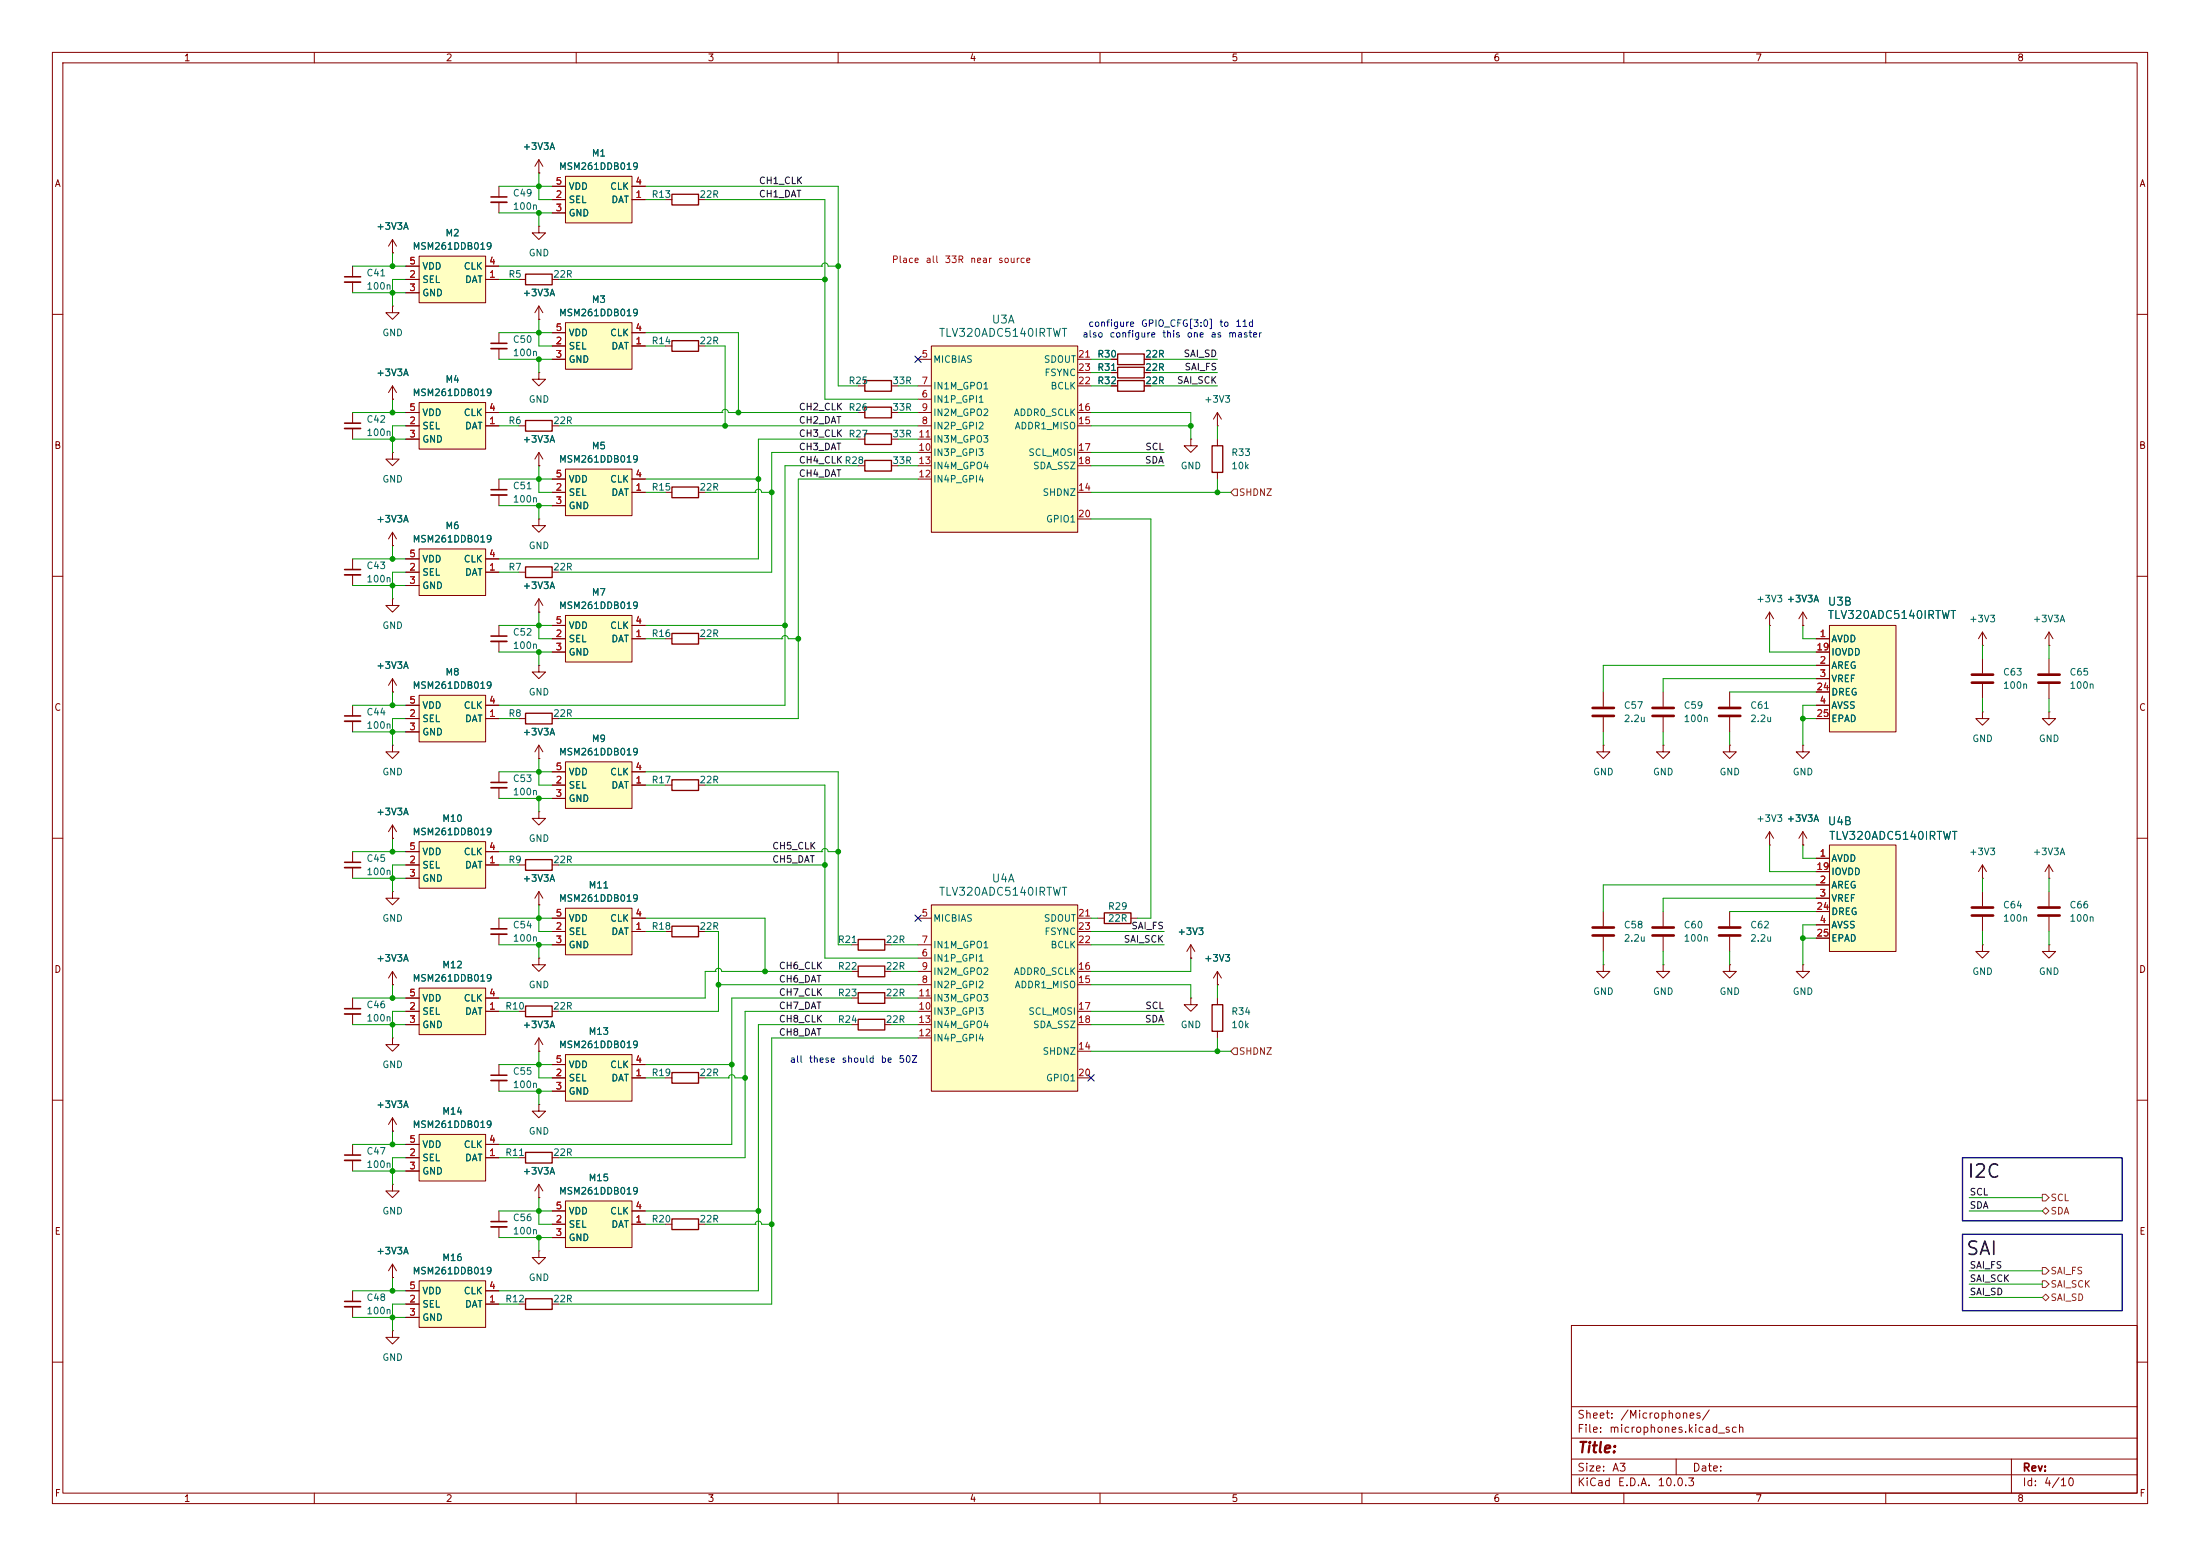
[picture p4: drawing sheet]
<svg xmlns="http://www.w3.org/2000/svg" width="420mm" height="297mm" viewBox="0 0 420 297" stroke-linecap="round" stroke-linejoin="round" font-family="sans-serif">
<g fill="none" stroke="#840000" stroke-width=".19">
<path d="M10 10h400v277h-400zM12 12h396v273h-396zM60 10v2M110 10v2M160 10v2M210 10v2M260 10v2M310 10v2M360 10v2M95.2 35.6v2M95.2 38.6v2M102.9 43.2v1.3h1.2l-1.2 1.2-1.3-1.2h1.3"/>
<path d="M102.9 43.2h.1M10 60h2M212.1 73.7h1.3M218.4 73.7h1.3M408 60h2M10 110h2M408 110h2M10 160h2M408 160h2M10 210h2M408 210h2M300 253h108v32h-108z"/>
<path d="M10 260h2M300 278.5h108M300 274.5h108M300 268.5h108M320 278.5v3M384 278.5v6.5M408 260h2M60 285v2M110 285v2M160 285v2M210 285v2M260 285v2"/>
<path d="M300 281.5h108M310 285v2M360 285v2"/>
</g>
<path d="M213.4 72.6h5v2.1h-5z" fill="none" stroke="#840000" stroke-width=".25"/>
<path d="M93.7 37.6h3.1" fill="none" stroke="#840000" stroke-width=".3"/>
<path d="M93.7 38.6h3.1" fill="none" stroke="#840000" stroke-width=".33"/>
<path d="M80 132.7h12.7v8.9h-12.7z" fill="#ffffc2"/>
<g fill="none" stroke="#840000" stroke-width=".19">
<path d="M74.9 132.1h.1M74.9 129.5l-.7 1.3M74.9 129.5l.8 1.3M74.9 129.5v2.6M77.5 137.2h2.5M77.5 139.7h2.5M77.5 134.6h2.5M80 132.7h12.7v8.9h-12.7zM92.7 137.2h2.5M92.7 134.6h2.5M306.1 132.1v2.8M306.1 136.9v2.8"/>
<path d="M317.5 132.1v2.8M317.5 136.9v2.8"/>
</g>
<path d="M304 135.1h4.1M304 136.7h4.1M315.5 135.1h4M315.5 136.7h4" fill="none" stroke="#840000" stroke-width=".51"/>
<path d="M107.9 33.7h12.7v8.8h-12.7z" fill="#ffffc2"/>
<g fill="none" stroke="#840000" stroke-width=".19">
<path d="M102.9 33h.1M102.9 30.5l-.8 1.3M102.9 30.5l.7 1.3M102.9 30.5v2.5M105.4 38.1h2.5M105.4 35.6h2.5M107.9 33.7h12.7v8.8h-12.7zM120.6 38.1h2.6M120.6 35.6h2.6M127 38.1h1.3M133.3 38.1h1.3M102.9 58.4v2.6"/>
<path d="M102.9 58.4l-.8 1.3M102.9 58.4l.7 1.3M105.4 40.6h2.5M102.9 61h.1M330.2 132.1v2.8M330.2 136.9v2.8M391.2 125.7v2.8M391.2 130.6v2.8M306.1 142.2v1.3h1.2l-1.2 1.3-1.3-1.3h1.3M306.1 142.2h.1M317.5 142.2v1.3h1.3l-1.3 1.3-1.3-1.3h1.3M317.5 142.2h.1"/>
<path d="M330.2 142.2v1.3h1.3l-1.3 1.3-1.3-1.3h1.3M330.2 142.2h.1M344.2 142.2v1.3h1.2l-1.2 1.3-1.3-1.3h1.3M344.2 142.2h.1M330.2 174v2.8M330.2 178.8v2.8M391.2 167.6h.1M391.2 165.1v2.5M391.2 165.1l-.8 1.3M391.2 165.1l.7 1.3M330.2 184.2v1.2h1.3l-1.3 1.3-1.3-1.3h1.3M330.2 184.2h.1"/>
<path d="M344.2 184.2v1.2h1.2l-1.2 1.3-1.3-1.3h1.3M344.2 184.2h.1"/>
</g>
<path d="M328.2 135.1h4M328.2 136.7h4M389.1 128.8h4.1M389.1 130.3h4.1M328.2 177h4M328.2 178.6h4" fill="none" stroke="#840000" stroke-width=".51"/>
<path d="M128.3 37.1h5v2h-5z" fill="none" stroke="#840000" stroke-width=".25"/>
<path d="M107.9 61.6h12.7v8.9h-12.7z" fill="#ffffc2"/>
<path d="M99.1 53.3h1.2M105.4 53.3h1.3M105.4 66h2.5M105.4 68.6h2.5M105.4 63.5h2.5M107.9 61.6h12.7v8.9h-12.7zM120.6 66h2.6M120.6 63.5h2.6M337.8 158.8l-.7 1.2M337.8 158.8l.8 1.2M337.8 158.8v2.5M337.8 161.3h.1" fill="none" stroke="#840000" stroke-width=".19"/>
<path d="M100.3 52.3h5.1v2.1h-5.1z" fill="none" stroke="#840000" stroke-width=".25"/>
<path d="M349.2 161.3h12.7v20.3h-12.7z" fill="#ffffc2"/>
<g fill="none" stroke="#840000" stroke-width=".19">
<path d="M67.3 50.8v2M67.3 53.8v2.1M74.9 58.4v1.3h1.3l-1.3 1.3-1.2-1.3h1.2M74.9 58.4h.1M337.8 119.4h.1M337.8 116.8l-.7 1.3M337.8 116.8l.8 1.3M337.8 116.8v2.6M344.2 119.4h.1M344.2 116.8v2.6M344.2 116.8l-.8 1.3M344.2 116.8l.7 1.3"/>
<path d="M344.2 158.8l-.8 1.2M344.2 158.8l.7 1.2M344.2 158.8v2.5M317.5 174v2.8M317.5 178.8v2.8M344.2 161.3h.1M346.7 163.8h2.5M346.7 168.9h2.5M346.7 171.5h2.5M346.7 176.5h2.5M346.7 166.4h2.5M346.7 174h2.5"/>
<path d="M346.7 179.1h2.5M349.2 161.3h12.7v20.3h-12.7zM378.5 167.6h.1M378.5 165.1l-.8 1.3M378.5 165.1l.7 1.3M378.5 165.1v2.5M306.1 184.2v1.2h1.2l-1.2 1.3-1.3-1.3h1.3M306.1 184.2h.1"/>
</g>
<path d="M65.8 52.8h3" fill="none" stroke="#840000" stroke-width=".3"/>
<path d="M65.8 53.8h3" fill="none" stroke="#840000" stroke-width=".33"/>
<path d="M315.5 177h4M315.5 178.6h4" fill="none" stroke="#840000" stroke-width=".51"/>
<path d="M349.2 119.4h12.7v20.3h-12.7z" fill="#ffffc2"/>
<g fill="none" stroke="#840000" stroke-width=".19">
<path d="M349.2 119.4h12.7v20.3h-12.7zM346.7 121.9h2.5M346.7 127h2.5M346.7 129.5h2.5M346.7 134.6h2.5M346.7 124.5h2.5M346.7 132.1h2.5M346.7 137.2h2.5M378.5 123.2h.1M378.5 135.9v1.3h1.2l-1.2 1.2-1.3-1.2h1.3M378.5 135.9h.1M378.5 120.7l-.8 1.2"/>
<path d="M378.5 120.7l.7 1.2M378.5 120.7v2.5M378.5 125.7v2.8M378.5 130.6v2.8M391.2 135.9v1.3h1.2l-1.2 1.2-1.3-1.2h1.3M391.2 135.9h.1M391.2 123.2h.1M391.2 120.7l-.8 1.2M391.2 120.7l.7 1.2M391.2 120.7v2.5M306.1 174v2.8M306.1 178.8v2.8"/>
<path d="M317.5 184.2v1.2h1.3l-1.3 1.3-1.3-1.3h1.3M317.5 184.2h.1"/>
</g>
<path d="M376.4 128.8h4.1M376.4 130.3h4.1M304 177h4.1M304 178.6h4.1" fill="none" stroke="#840000" stroke-width=".51"/>
<path d="M80 76.8h12.7v8.9h-12.7z" fill="#ffffc2"/>
<g fill="none" stroke="#840000" stroke-width=".19">
<path d="M74.9 76.2h.1M74.9 73.7l-.7 1.2M74.9 73.7l.8 1.2M74.9 73.7v2.5M77.5 78.7h2.5M80 76.8h12.7v8.9h-12.7zM92.7 78.7h2.5M102.9 71.1v1.3h1.2l-1.2 1.3-1.3-1.3h1.3M102.9 71.1h.1M163.8 73.7h1.3M170.2 73.7h1.2M77.5 81.3h2.5"/>
<path d="M77.5 83.8h2.5M92.7 81.3h2.5M102.9 210.8v1.3h1.2l-1.2 1.3-1.3-1.3h1.3M102.9 210.8h.1M95.2 231.1v2.1M95.2 234.2v2M99.1 221h1.2M102.9 238.8v1.2h1.2l-1.2 1.3-1.3-1.3h1.3M102.9 238.8h.1M102.9 228.6h.1M102.9 226.1l-.8 1.2M102.9 226.1l.7 1.2"/>
<path d="M102.9 226.1v2.5M105.4 221h1.3"/>
</g>
<path d="M93.7 233.2h3.1" fill="none" stroke="#840000" stroke-width=".3"/>
<path d="M93.7 234.2h3.1" fill="none" stroke="#840000" stroke-width=".33"/>
<path d="M165.1 72.6h5.1v2.1h-5.1zM100.3 220h5.1v2h-5.1z" fill="none" stroke="#840000" stroke-width=".25"/>
<path d="M80 244.5h12.7v8.9h-12.7z" fill="#ffffc2"/>
<g fill="none" stroke="#840000" stroke-width=".19">
<path d="M67.3 218.4v2.1M74.9 215.9h.1M74.9 213.4v2.5M74.9 213.4l-.7 1.2M74.9 213.4l.8 1.2M67.3 221.5v2M74.9 226.1v1.2h1.3l-1.3 1.3-1.2-1.3h1.2M74.9 226.1h.1M74.9 243.8h.1M74.9 241.3l-.7 1.3M74.9 241.3l.8 1.3M74.9 241.3v2.5"/>
<path d="M77.5 248.9h2.5M77.5 251.5h2.5M77.5 246.4h2.5M80 244.5h12.7v8.9h-12.7zM92.7 248.9h2.5M92.7 246.4h2.5"/>
</g>
<path d="M65.8 220.5h3" fill="none" stroke="#840000" stroke-width=".3"/>
<path d="M65.8 221.5h3" fill="none" stroke="#840000" stroke-width=".33"/>
<path d="M80 216.5h12.7v8.9h-12.7z" fill="#ffffc2"/>
<g fill="none" stroke="#840000" stroke-width=".19">
<path d="M212.1 68.6h1.3M212.1 71.1h1.3M218.4 68.6h1.3M218.4 71.1h1.3M99.1 165.1h1.2M105.4 165.1h1.3M127 177.8h1.3M133.3 177.8h1.3M99.1 193h1.2M105.4 193h1.3M77.5 218.4h2.5M80 216.5h12.7v8.9h-12.7z"/>
<path d="M92.7 218.4h2.5M77.5 221h2.5M77.5 223.5h2.5M92.7 221h2.5M67.3 246.4v2M67.3 249.4v2.1M74.9 254v1.3h1.3l-1.3 1.2-1.2-1.2h1.2M74.9 254h.1M99.1 248.9h1.2M105.4 248.9h1.3"/>
</g>
<path d="M65.8 248.4h3" fill="none" stroke="#840000" stroke-width=".3"/>
<path d="M65.8 249.4h3" fill="none" stroke="#840000" stroke-width=".33"/>
<path d="M213.4 67.6h5v2h-5zM213.4 70.1h5v2h-5zM100.3 164.1h5.1v2h-5.1zM128.3 176.8h5v2h-5zM100.3 192h5.1v2.1h-5.1zM100.3 247.9h5.1v2h-5.1z" fill="none" stroke="#840000" stroke-width=".25"/>
<path d="M107.9 173.4h12.7v8.8h-12.7z" fill="#ffffc2"/>
<path d="M105.4 177.8h2.5M105.4 175.3h2.5M107.9 173.4h12.7v8.8h-12.7zM120.6 177.8h2.6M120.6 175.3h2.6M105.4 180.3h2.5" fill="none" stroke="#840000" stroke-width=".19"/>
<path d="M107.9 201.3h12.7v8.9h-12.7z" fill="#ffffc2"/>
<path d="M105.4 205.7h2.5M105.4 208.3h2.5M105.4 203.2h2.5M107.9 201.3h12.7v8.9h-12.7zM120.6 205.7h2.6M120.6 203.2h2.6" fill="none" stroke="#840000" stroke-width=".19"/>
<path d="M177.8 66h27.9v35.6h-27.9z" fill="#ffffc2"/>
<g fill="none" stroke="#840000" stroke-width=".19">
<path d="M175.3 68.6h2.5M175.3 76.2h2.5M175.3 73.7h2.5M175.3 78.7h2.5M177.8 66h27.9v35.6h-27.9zM205.7 68.6h2.6M205.7 73.7h2.6M205.7 78.7h2.6M205.7 71.1h2.6M175.3 81.3h2.5M175.3 86.4h2.5M175.3 83.8h2.5"/>
<path d="M175.3 91.4h2.5M175.3 88.9h2.5M205.7 81.3h2.6M205.7 86.4h2.6M205.7 88.9h2.6M205.7 94h2.6M205.7 99.1h2.6"/>
</g>
<path d="M107.9 229.2h12.7v8.9h-12.7z" fill="#ffffc2"/>
<g fill="none" stroke="#840000" stroke-width=".19">
<path d="M163.8 78.7h1.3M170.2 78.7h1.2M232.4 78.7l-.8 1.3M232.4 78.7l.8 1.3M232.4 78.7v2.6M163.8 88.9h1.3M163.8 83.8h1.3M170.2 88.9h1.2M170.2 83.8h1.2M227.3 83.8v1.3h1.3l-1.3 1.3-1.2-1.3h1.2M227.3 83.8h.1M232.4 81.3h.1"/>
<path d="M232.4 83.8v1.3M232.4 90.2v1.2M102.9 144.8h.1M102.9 142.2l-.8 1.3M102.9 142.2l.7 1.3M102.9 142.2v2.6M127 149.9h1.3M133.3 149.9h1.3M95.2 203.2v2M95.2 206.2v2.1M105.4 233.7h2.5M105.4 236.2h2.5"/>
<path d="M105.4 231.1h2.5M107.9 229.2h12.7v8.9h-12.7zM120.6 233.7h2.6M120.6 231.1h2.6M127 233.7h1.3M133.3 233.7h1.3"/>
</g>
<path d="M93.7 205.2h3.1" fill="none" stroke="#840000" stroke-width=".3"/>
<path d="M93.7 206.2h3.1" fill="none" stroke="#840000" stroke-width=".33"/>
<path d="M165.1 77.7h5.1v2.1h-5.1zM165.1 87.9h5.1v2h-5.1zM165.1 82.8h5.1v2h-5.1zM231.4 85.1h2v5.1h-2zM128.3 148.8h5v2.1h-5zM128.3 232.7h5v2h-5z" fill="none" stroke="#840000" stroke-width=".25"/>
<path d="M107.9 145.4h12.7v8.9h-12.7z" fill="#ffffc2"/>
<g fill="none" stroke="#840000" stroke-width=".19">
<path d="M105.4 149.9h2.5M105.4 152.4h2.5M105.4 147.3h2.5M107.9 145.4h12.7v8.9h-12.7zM120.6 149.9h2.6M120.6 147.3h2.6M95.2 175.3v2M95.2 178.3v2M162.6 190.5h1.2M162.6 195.6h1.2M162.6 185.4h1.2M162.6 180.3h1.2"/>
<path d="M168.9 190.5h1.3M168.9 195.6h1.3M168.9 185.4h1.3M168.9 180.3h1.3"/>
</g>
<path d="M93.7 177.3h3.1" fill="none" stroke="#840000" stroke-width=".3"/>
<path d="M93.7 178.3h3.1" fill="none" stroke="#840000" stroke-width=".33"/>
<path d="M163.8 179.3h5.1v2.1h-5.1zM163.8 189.5h5.1v2h-5.1zM163.8 194.6h5.1v2h-5.1zM163.8 184.4h5.1v2h-5.1z" fill="none" stroke="#840000" stroke-width=".25"/>
<path d="M177.8 172.7h27.9v35.6h-27.9z" fill="#ffffc2"/>
<g fill="none" stroke="#840000" stroke-width=".19">
<path d="M95.2 147.3v2.1M95.2 150.4v2M102.9 154.9v1.3h1.2l-1.2 1.3-1.3-1.3h1.3M102.9 154.9h.1M102.9 172.7h.1M102.9 170.2l-.8 1.3M102.9 170.2l.7 1.3M102.9 170.2v2.5M175.3 175.3h2.5M177.8 172.7h27.9v35.6h-27.9zM205.7 175.3h2.6M205.7 177.8h2.6"/>
<path d="M102.9 182.9v1.3h1.2l-1.2 1.2-1.3-1.2h1.3M102.9 182.9h.1M175.3 182.9h2.5M175.3 180.3h2.5M175.3 188h2.5M175.3 185.4h2.5M175.3 193h2.5M175.3 190.5h2.5M175.3 198.1h2.5M175.3 195.6h2.5M205.7 180.3h2.6M205.7 188h2.6"/>
<path d="M205.7 185.4h2.6M205.7 193h2.6M205.7 195.6h2.6M205.7 200.7h2.6M205.7 205.7h2.6"/>
</g>
<path d="M93.7 149.4h3.1" fill="none" stroke="#840000" stroke-width=".3"/>
<path d="M93.7 150.4h3.1" fill="none" stroke="#840000" stroke-width=".33"/>
<path d="M80 160.7h12.7v8.8h-12.7z" fill="#ffffc2"/>
<path d="M77.5 165.1h2.5M77.5 167.6h2.5M77.5 162.6h2.5M80 160.7h12.7v8.8h-12.7zM92.7 165.1h2.5M92.7 162.6h2.5M102.9 198.1l-.8 1.3M102.9 198.1l.7 1.3M102.9 198.1v2.6M102.9 200.7h.1" fill="none" stroke="#840000" stroke-width=".19"/>
<path d="M80 188.6h12.7v8.9h-12.7z" fill="#ffffc2"/>
<g fill="none" stroke="#840000" stroke-width=".19">
<path d="M95.2 91.4v2.1M95.2 94.5v2M99.1 81.3h1.2M102.9 88.9h.1M102.9 86.4l-.8 1.2M102.9 86.4l.7 1.2M102.9 86.4v2.5M105.4 81.3h1.3M127 94h1.3M133.3 94h1.3M74.9 142.2v1.3h1.3l-1.3 1.3-1.2-1.3h1.2M74.9 142.2h.1"/>
<path d="M74.9 157.5l-.7 1.3M74.9 157.5l.8 1.3M74.9 157.5v2.5M67.3 162.6v2M67.3 165.6v2M74.9 160h.1M74.9 170.2v1.3h1.3l-1.3 1.2-1.2-1.2h1.2M74.9 170.2h.1M67.3 190.5v2M67.3 193.5v2.1M74.9 198.1v1.3h1.3l-1.3 1.3-1.2-1.3h1.2M74.9 198.1h.1"/>
<path d="M74.9 188h.1M74.9 185.4v2.6M74.9 185.4l-.7 1.3M74.9 185.4l.8 1.3M77.5 193h2.5M77.5 195.6h2.5M77.5 190.5h2.5M80 188.6h12.7v8.9h-12.7zM92.7 193h2.5M92.7 190.5h2.5M127 205.7h1.3M133.3 205.7h1.3"/>
</g>
<path d="M100.3 80.3h5.1v2h-5.1zM128.3 93h5v2h-5zM128.3 204.7h5v2.1h-5z" fill="none" stroke="#840000" stroke-width=".25"/>
<path d="M93.7 93.5h3.1M65.8 164.6h3M65.8 192.5h3" fill="none" stroke="#840000" stroke-width=".3"/>
<path d="M93.7 94.5h3.1M65.8 165.6h3M65.8 193.5h3" fill="none" stroke="#840000" stroke-width=".33"/>
<path d="M107.9 89.5h12.7v8.9h-12.7z" fill="#ffffc2"/>
<g fill="none" stroke="#840000" stroke-width=".19">
<path d="M74.9 48.3h.1M74.9 45.7l-.7 1.3M74.9 45.7l.8 1.3M74.9 45.7v2.6M95.2 63.5v2M95.2 66.5v2.1M105.4 94h2.5M105.4 96.5h2.5M105.4 91.4h2.5M107.9 89.5h12.7v8.9h-12.7zM120.6 94h2.6M120.6 91.4h2.6"/>
<path d="M127 121.9h1.3M133.3 121.9h1.3M391.2 180.3v1.3h1.2l-1.2 1.3-1.3-1.3h1.3M391.2 180.3h.1"/>
</g>
<path d="M93.7 65.5h3.1" fill="none" stroke="#840000" stroke-width=".3"/>
<path d="M93.7 66.5h3.1" fill="none" stroke="#840000" stroke-width=".33"/>
<path d="M128.3 120.9h5v2h-5z" fill="none" stroke="#840000" stroke-width=".25"/>
<path d="M107.9 117.5h12.7v8.9h-12.7z" fill="#ffffc2"/>
<g fill="none" stroke="#840000" stroke-width=".19">
<path d="M127 66h1.3M133.3 66h1.3M102.9 99.1v1.2h1.2l-1.2 1.3-1.3-1.3h1.3M102.9 99.1h.1M105.4 119.4h2.5M107.9 117.5h12.7v8.9h-12.7zM120.6 119.4h2.6M105.4 121.9h2.5M105.4 124.5h2.5M120.6 121.9h2.6M378.5 170.2v2.8M378.5 175v2.8"/>
<path d="M391.2 170.2v2.8M391.2 175v2.8M378.5 180.3v1.3h1.2l-1.2 1.3-1.3-1.3h1.3M378.5 180.3h.1"/>
</g>
<path d="M376.4 173.2h4.1M376.4 174.8h4.1M389.1 173.2h4.1M389.1 174.8h4.1" fill="none" stroke="#840000" stroke-width=".51"/>
<path d="M128.3 65h5v2.1h-5z" fill="none" stroke="#840000" stroke-width=".25"/>
<path d="M80 104.8h12.7v8.9h-12.7z" fill="#ffffc2"/>
<g fill="none" stroke="#840000" stroke-width=".19">
<path d="M77.5 109.2h2.5M77.5 111.8h2.5M77.5 106.7h2.5M80 104.8h12.7v8.9h-12.7zM92.7 109.2h2.5M92.7 106.7h2.5M95.2 119.4v2M99.1 109.2h1.2M102.9 116.8h.1M102.9 114.3l-.8 1.3M102.9 114.3l.7 1.3M102.9 114.3v2.5"/>
<path d="M105.4 109.2h1.3M67.3 134.6v2.1M67.3 137.7v2M95.2 122.4v2.1M99.1 137.2h1.2M102.9 127v1.3h1.2l-1.2 1.2-1.3-1.2h1.3M102.9 127h.1M105.4 137.2h1.3"/>
</g>
<path d="M65.8 136.7h3M93.7 121.4h3.1" fill="none" stroke="#840000" stroke-width=".3"/>
<path d="M65.8 137.7h3M93.7 122.4h3.1" fill="none" stroke="#840000" stroke-width=".33"/>
<path d="M100.3 108.2h5.1v2h-5.1zM100.3 136.1h5.1v2.1h-5.1z" fill="none" stroke="#840000" stroke-width=".25"/>
<path d="M80 48.9h12.7v8.9h-12.7z" fill="#ffffc2"/>
<g fill="none" stroke="#840000" stroke-width=".19">
<path d="M102.9 33h.1M105.4 38.1h2.5M105.4 35.6h2.5M120.6 38.1h2.6M120.6 35.6h2.6M74.9 48.3h.1M77.5 53.3h2.5M77.5 55.9h2.5M77.5 50.8h2.5M80 48.9h12.7v8.9h-12.7zM92.7 53.3h2.5M92.7 50.8h2.5"/>
<path d="M105.4 40.6h2.5M67.3 78.7v2.1M74.9 76.2h.1M77.5 78.7h2.5M92.7 78.7h2.5M102.9 61h.1M105.4 68.6h2.5M105.4 66h2.5M105.4 63.5h2.5M120.6 66h2.6M120.6 63.5h2.6M212.1 68.6h1.3"/>
<path d="M212.1 71.1h1.3M212.1 73.7h1.3M218.4 68.6h1.3M218.4 71.1h1.3M218.4 73.7h1.3M67.3 81.8v2M74.9 86.4v1.2h1.3l-1.3 1.3-1.2-1.3h1.2M74.9 86.4h.1M77.5 81.3h2.5M77.5 83.8h2.5M92.7 81.3h2.5M102.9 88.9h.1"/>
<path d="M105.4 94h2.5M105.4 96.5h2.5M105.4 91.4h2.5M120.6 94h2.6M120.6 91.4h2.6M67.3 106.7v2M67.3 109.7v2.1M74.9 114.3v1.3h1.3l-1.3 1.2-1.2-1.2h1.2M74.9 114.3h.1M74.9 104.1h.1M74.9 101.6l-.7 1.3M74.9 101.6l.8 1.3"/>
<path d="M74.9 101.6v2.5M77.5 109.2h2.5M77.5 111.8h2.5M77.5 106.7h2.5M92.7 109.2h2.5M92.7 106.7h2.5M102.9 116.8h.1M105.4 119.4h2.5M120.6 119.4h2.6M344.2 119.4h.1M74.9 132.1h.1M77.5 134.6h2.5"/>
<path d="M77.5 137.2h2.5M77.5 139.7h2.5M92.7 134.6h2.5M92.7 137.2h2.5M105.4 121.9h2.5M105.4 124.5h2.5M120.6 121.9h2.6M346.7 121.9h2.5M346.7 127h2.5M346.7 129.5h2.5M346.7 134.6h2.5M346.7 124.5h2.5"/>
<path d="M346.7 132.1h2.5M346.7 137.2h2.5M102.9 144.8h.1M105.4 149.9h2.5M105.4 152.4h2.5M105.4 147.3h2.5M120.6 149.9h2.6M120.6 147.3h2.6M74.9 160h.1M77.5 165.1h2.5M77.5 167.6h2.5M77.5 162.6h2.5"/>
<path d="M92.7 165.1h2.5M92.7 162.6h2.5M102.9 172.7h.1M105.4 175.3h2.5M105.4 177.8h2.5M120.6 175.3h2.6M120.6 177.8h2.6M209.5 175.3h1.3M215.9 175.3h1.3M344.2 161.3h.1M346.7 163.8h2.5M346.7 168.9h2.5"/>
<path d="M346.7 171.5h2.5M346.7 176.5h2.5M346.7 166.4h2.5M346.7 174h2.5M346.7 179.1h2.5M74.9 188h.1M77.5 193h2.5M77.5 195.6h2.5M77.5 190.5h2.5M92.7 193h2.5M92.7 190.5h2.5M105.4 180.3h2.5"/>
<path d="M227.3 190.5v1.3h1.3l-1.3 1.2-1.2-1.2h1.2M227.3 190.5h.1M227.3 182.9h.1M227.3 180.3l-.7 1.3M227.3 180.3l.8 1.3M227.3 180.3v2.6M232.4 188h.1M232.4 185.4l-.8 1.3M232.4 185.4l.8 1.3M232.4 185.4v2.6M232.4 190.5v1.3M232.4 196.9v1.2"/>
<path d="M74.9 215.9h.1M77.5 218.4h2.5M92.7 218.4h2.5M102.9 200.7h.1M105.4 205.7h2.5M105.4 208.3h2.5M105.4 203.2h2.5M120.6 205.7h2.6M120.6 203.2h2.6M77.5 221h2.5M77.5 223.5h2.5M92.7 221h2.5"/>
<path d="M102.9 228.6h.1M105.4 233.7h2.5M105.4 236.2h2.5M105.4 231.1h2.5M120.6 233.7h2.6M120.6 231.1h2.6M74.9 243.8h.1M77.5 248.9h2.5M77.5 251.5h2.5M77.5 246.4h2.5M92.7 248.9h2.5M92.7 246.4h2.5"/>
</g>
<path d="M210.8 174.2h5.1v2.1h-5.1zM231.4 191.8h2v5.1h-2z" fill="none" stroke="#840000" stroke-width=".25"/>
<path d="M65.8 80.8h3M65.8 108.7h3" fill="none" stroke="#840000" stroke-width=".3"/>
<path d="M65.8 81.8h3M65.8 109.7h3" fill="none" stroke="#840000" stroke-width=".33"/>
<path d="M235.6 93.3h.6v1.3h-.6l-.7-.6zM235.6 200h.6v1.3h-.6l-.7-.6zM389.9 228h.6l.7 .6-.7 .6h-.6zM389.9 231.1l.6-.6 .7 .6-.7 .7zM389.9 247.6l.6-.6 .7 .6-.7 .7zM389.9 244.5h.6l.7 .6-.7 .6h-.6zM389.9 241.9h.6l.7 .7-.7 .6h-.6z" fill="none" stroke="#725600" stroke-width=".19"/>
<g fill="none" stroke="#009600" stroke-width=".19">
<path d="M95.2 35.6h10.2M102.9 33v5.1h2.5M123.2 35.6h36.8v38.1h3.8M123.2 38.1h3.8M134.6 38.1h22.9v38.1h17.8M67.3 55.9h10.2M67.3 50.8h10.2M74.9 48.3v2.5M77.5 53.3h-2.6v5.1M95.2 53.3h3.9M95.2 40.6h10.2M95.2 50.8h61.7"/>
<path d="M102.9 40.6v2.6M106.7 53.3h50.8M156.9 50.8h.1M156.9 50.8l.1-.4 .5-.2 .4 .2 .2 .4h1.9M67.3 78.7h10.2M74.9 76.2v2.5M95.2 68.6h10.2M95.2 78.7h42.6M95.2 63.5h10.2M102.9 61v5h2.5M102.9 68.6v2.5M123.2 66h3.8"/>
<path d="M123.2 63.5h17.8v15.2M134.6 66h3.8v15.3M137.8 78.7h.1M137.8 78.7l.2-.4 .4-.2 .5 .2 .1 .4h24.8M171.4 73.7h3.9M171.4 78.7h3.9M208.3 71.1h3.8M208.3 68.6h3.8M208.3 73.7h3.8M208.3 78.7h19v5.1M219.7 71.1h12.7M219.7 68.6h12.7"/>
<path d="M219.7 73.7h12.7M67.3 83.8h10.2M77.5 81.3h-2.6v5.1M95.2 81.3h3.9M95.2 91.4h10.2M95.2 96.5h10.2M102.9 88.9v5.1h2.5M102.9 96.5v2.6M106.7 81.3h68.6M123.2 91.4h21.6M123.2 94h3.8M134.6 94h9.6"/>
<path d="M144.2 94h.1M144.2 94l.1-.5 .5-.1 .4 .1 .2 .5h1.9M163.8 88.9h-13.9v45.7h-54.7M163.8 83.8h-19v22.9h-49.6M171.4 88.9h3.9M171.4 83.8h3.9M175.3 91.4h-22.9v45.8h-45.7M175.3 86.4h-28v22.8h-40.6M208.3 88.9h13.9M208.3 81.3h19M208.3 86.4h13.9M208.3 94h26.6"/>
<path d="M208.3 99.1h11.4v76.2h-2.5M232.4 81.3v2.5M232.4 91.4v2.6M67.3 111.8h10.2M67.3 106.7h10.2M74.9 104.1v2.6M77.5 109.2h-2.6v5.1M95.2 109.2h3.9M95.2 119.4h10.2M102.9 116.8v5.1h2.5M123.2 119.4h26.7M337.8 119.4v5.1h8.9"/>
<path d="M344.2 119.4v2.5h2.5M67.3 139.7h10.2M67.3 134.6h10.2M74.9 132.1v2.5M77.5 137.2h-2.6v5M95.2 124.5h10.2M95.2 137.2h3.9M102.9 124.5v2.5M123.2 121.9h3.8M134.6 121.9h14.7M149.3 121.9h.1M149.3 121.9l.1-.4 .5-.2 .4 .2 .2 .4h1.9"/>
<path d="M306.1 139.7v2.5M317.5 139.7v2.5M330.2 139.7v2.5M330.2 132.1h16.5M344.2 137.2h2.5M346.7 134.6h-2.5v7.6M346.7 129.5h-29.2v2.6M346.7 127h-40.6v5.1M378.5 123.2v2.5M378.5 133.4v2.5M391.2 123.2v2.5M391.2 133.4v2.5"/>
<path d="M95.2 152.4h10.2M95.2 147.3h10.2M102.9 144.8v5.1h2.5M102.9 152.4v2.5M123.2 147.3h36.8v33h2.6M123.2 149.9h3.8M134.6 149.9h22.9v33h17.8M67.3 167.6h10.2M67.3 162.6h10.2M74.9 160v2.6M77.5 165.1h-2.6v5.1M95.2 175.3h10.2"/>
<path d="M95.2 162.6h61.7M95.2 165.1h3.9M102.9 172.7v5.1h2.5M106.7 165.1h50.8M123.2 177.8h3.8M123.2 175.3h22.8v10.1M134.6 177.8h2.6v15.2h-30.5M156.9 162.6h.1M156.9 162.6l.1-.5 .5-.1 .4 .1 .2 .5h1.9M208.3 177.8h13.9M208.3 175.3h1.2M330.2 174h16.5"/>
<path d="M337.8 161.3v5.1h8.9M344.2 161.3v2.5h2.5M344.2 179.1h2.5M346.7 176.5h-2.5v7.7M346.7 171.5h-29.2v2.5M346.7 168.9h-40.6v5.1M378.5 167.6v2.6M378.5 177.8v2.5M391.2 167.6v2.6M391.2 177.8v2.5M67.3 195.6h10.2M67.3 190.5h10.2"/>
<path d="M74.9 188v2.5M77.5 193h-2.6v5.1M95.2 180.3h10.2M95.2 193h3.9M102.9 180.3v2.6M136.6 185.4h.1M136.6 185.4l.1-.4 .5-.2 .4 .2 .2 .4h24.8M136.6 185.4h-2v5.1h-39.4M137.2 188h38.1M162.6 195.6h-17.8v50.8h-49.6M162.6 190.5h-22.9v27.9h-44.5M170.2 180.3h5.1"/>
<path d="M170.2 185.4h5.1M170.2 195.6h5.1M170.2 190.5h5.1M175.3 198.1h-28v50.8h-40.6M175.3 193h-33.1v28h-35.5M208.3 180.3h13.9M208.3 195.6h13.9M208.3 193h13.9M208.3 188h19v2.5M227.3 182.9v2.5h-19M232.4 188v2.5M232.4 198.1v2.6"/>
<path d="M306.1 181.6v2.6M317.5 181.6v2.6M330.2 181.6v2.6M67.3 218.4h10.2M74.9 215.9v2.5M95.2 208.3h10.2M95.2 203.2h10.2M102.9 200.7v5h2.5M102.9 208.3v2.5M123.2 205.7h3.8M123.2 203.2h16.5M134.6 205.7h4.5"/>
<path d="M139.1 205.7h.1M139.1 205.7l.2-.4 .4-.2 .4 .2 .2 .4h1.9M208.3 200.7h26.6M67.3 223.5h10.2M77.5 221h-2.6v5.1M95.2 231.1h10.2M95.2 236.2h10.2M95.2 221h3.9M102.9 228.6v5.1h2.5M102.9 236.2v2.6M123.2 231.1h21.6M123.2 233.7h3.8"/>
<path d="M134.6 233.7h9.6M144.2 233.7h.1M144.2 233.7l.1-.5 .5-.1 .4 .1 .2 .5h1.9M375.9 231.1h14M375.9 228.6h14M67.3 246.4h10.2M67.3 251.5h10.2M74.9 243.8v2.6M77.5 248.9h-2.6v5.1M95.2 248.9h3.9M375.9 242.6h14M375.9 245.1h14"/>
<path d="M375.9 247.6h14"/>
</g>
<path d="M174.7 68l1.2 1.2M175.9 68l-1.2 1.2M174.7 174.7l1.2 1.2M175.9 174.7l-1.2 1.2M207.7 205.1l1.2 1.2M208.9 205.1l-1.2 1.2" fill="none" stroke="#000084" stroke-width=".19"/>
<path d="M374.6 235.6h30.5v14.6h-30.5zM374.6 221h30.5v12h-30.5z" fill="none" stroke="#0000c2" stroke-width=".25"/>
<g fill="#009600" stroke="#009600" stroke-width=".19">
<circle cx="344.2" cy="137.2" r=".46"/>
<circle cx="157.5" cy="53.3" r=".46"/>
<circle cx="160" cy="50.8" r=".46"/>
<circle cx="144.8" cy="231.1" r=".46"/>
<circle cx="137.2" cy="188" r=".46"/>
<circle cx="142.2" cy="205.7" r=".46"/>
<circle cx="139.7" cy="203.2" r=".46"/>
<circle cx="146" cy="185.4" r=".46"/>
<circle cx="157.5" cy="165.1" r=".46"/>
<circle cx="160" cy="162.6" r=".46"/>
<circle cx="147.3" cy="233.7" r=".46"/>
<circle cx="102.9" cy="231.1" r=".46"/>
<circle cx="344.2" cy="179.1" r=".46"/>
<circle cx="232.4" cy="200.7" r=".46"/>
<circle cx="152.4" cy="121.9" r=".46"/>
<circle cx="149.9" cy="119.4" r=".46"/>
<circle cx="227.3" cy="81.3" r=".46"/>
<circle cx="232.4" cy="94" r=".46"/>
<circle cx="102.9" cy="40.6" r=".46"/>
<circle cx="102.9" cy="63.5" r=".46"/>
<circle cx="74.9" cy="50.8" r=".46"/>
<circle cx="74.9" cy="55.9" r=".46"/>
<circle cx="102.9" cy="35.6" r=".46"/>
<circle cx="74.9" cy="83.8" r=".46"/>
<circle cx="102.9" cy="68.6" r=".46"/>
<circle cx="74.9" cy="78.7" r=".46"/>
<circle cx="138.4" cy="81.3" r=".46"/>
<circle cx="144.8" cy="91.4" r=".46"/>
<circle cx="147.3" cy="94" r=".46"/>
<circle cx="74.9" cy="134.6" r=".46"/>
<circle cx="74.9" cy="111.8" r=".46"/>
<circle cx="74.9" cy="106.7" r=".46"/>
<circle cx="74.9" cy="139.7" r=".46"/>
<circle cx="102.9" cy="124.5" r=".46"/>
<circle cx="141" cy="78.7" r=".46"/>
<circle cx="102.9" cy="91.4" r=".46"/>
<circle cx="102.9" cy="96.5" r=".46"/>
<circle cx="74.9" cy="190.5" r=".46"/>
<circle cx="74.9" cy="195.6" r=".46"/>
<circle cx="74.9" cy="167.6" r=".46"/>
<circle cx="74.9" cy="162.6" r=".46"/>
<circle cx="102.9" cy="203.2" r=".46"/>
<circle cx="102.9" cy="152.4" r=".46"/>
<circle cx="102.9" cy="119.4" r=".46"/>
<circle cx="102.9" cy="147.3" r=".46"/>
<circle cx="102.9" cy="208.3" r=".46"/>
<circle cx="102.9" cy="180.3" r=".46"/>
<circle cx="102.9" cy="175.3" r=".46"/>
<circle cx="74.9" cy="246.4" r=".46"/>
<circle cx="74.9" cy="218.4" r=".46"/>
<circle cx="74.9" cy="223.5" r=".46"/>
<circle cx="74.9" cy="251.5" r=".46"/>
<circle cx="102.9" cy="236.2" r=".46"/>
</g>
<g font-size="2.5">
<text x="375.4" y="225.5">I2C</text>
<text x="375.2" y="240.2">SAI</text>
</g>
<text font-size="2" fill="#840000" x="301" y="277.8">Title:</text>
<g font-size="1.5" fill="#006464">
<text x="179.1" y="64.7">TLV320ADC5140IRTWT</text>
<text x="189.2" y="62.1">U3A</text>
<text x="348.8" y="116">U3B</text>
<text x="348.8" y="118.5">TLV320ADC5140IRTWT</text>
<text x="348.8" y="157.9">U4B</text>
<text x="349.1" y="160.7">TLV320ADC5140IRTWT</text>
<text x="179.1" y="171.3">TLV320ADC5140IRTWT</text>
<text x="189.2" y="168.8">U4A</text>
</g>
<g font-size="1.5" fill="#840000">
<text x="301" y="273.8">File:</text>
<text x="301" y="271.1">Sheet:</text>
<text x="307.1" y="273.8">microphones.kicad_sch</text>
<text x="309.2" y="271.1">/Microphones/</text>
<text x="301" y="281.2">Size:</text>
<text x="307.6" y="281.2">A3</text>
<text x="323" y="281.2">Date:</text>
<text x="386" y="281.2">Rev:</text>
<text x="301" y="284">KiCad</text>
<text x="308.7" y="284">E.D.A.</text>
<text x="316.3" y="284">10.0.3</text>
<text x="386" y="284">Id:</text>
<text x="390.1" y="284">4/10</text>
</g>
<g font-size="1.3" fill="#840000">
<text x="35" y="12">1</text>
<text x="85" y="12">2</text>
<text x="135" y="12">3</text>
<text x="185" y="12">4</text>
<text x="235" y="12">5</text>
<text x="285" y="12">6</text>
<text x="335" y="12">7</text>
<text x="385" y="12">8</text>
<text x="10.3" y="36">A</text>
<text x="408.3" y="36">A</text>
<text x="10.3" y="86">B</text>
<text x="408.2" y="86">B</text>
<text x="10.3" y="136">C</text>
<text x="408.2" y="136">C</text>
<text x="10.3" y="186">D</text>
<text x="408.2" y="186">D</text>
<text x="10.3" y="236">E</text>
<text x="408.3" y="236">E</text>
<text x="10.3" y="286">F</text>
<text x="35" y="287">1</text>
<text x="85" y="287">2</text>
<text x="135" y="287">3</text>
<text x="185" y="287">4</text>
<text x="235" y="287">5</text>
<text x="285" y="287">6</text>
<text x="335" y="287">7</text>
<text x="385" y="287">8</text>
<text x="408.3" y="286">F</text>
</g>
<g font-size="1.3" fill="#006464">
<text x="99.7" y="28.9">+3V3A</text>
<text x="106.6" y="32.7">MSM261DDB019</text>
<text x="112.9" y="30.2">M1</text>
<text x="97.8" y="40.3">100n</text>
<text x="97.8" y="37.8">C49</text>
<text x="108.5" y="39.1">SEL</text>
<text x="108.5" y="41.6">GND</text>
<text x="108.5" y="36.5">VDD</text>
<text x="116.4" y="36.5">CLK</text>
<text x="116.6" y="39.1">DAT</text>
<text x="124.3" y="38.1">R13</text>
<text x="133.4" y="38.1">22R</text>
<text x="71.7" y="44.2">+3V3A</text>
<text x="78.7" y="48">MSM261DDB019</text>
<text x="84.9" y="45.4">M2</text>
<text x="69.9" y="53">C41</text>
<text x="80.5" y="51.8">VDD</text>
<text x="88.4" y="51.8">CLK</text>
<text x="97" y="53.3">R5</text>
<text x="100.8" y="49.2">GND</text>
<text x="105.5" y="53.3">22R</text>
<text x="69.9" y="55.6">100n</text>
<text x="80.5" y="54.3">SEL</text>
<text x="80.5" y="56.9">GND</text>
<text x="88.7" y="54.3">DAT</text>
<text x="99.7" y="56.9">+3V3A</text>
<text x="112.9" y="58.1">M3</text>
<text x="72.9" y="64.5">GND</text>
<text x="97.8" y="65.7">C50</text>
<text x="106.6" y="60.7">MSM261DDB019</text>
<text x="108.5" y="64.5">VDD</text>
<text x="116.4" y="64.5">CLK</text>
<text x="124.3" y="66">R14</text>
<text x="133.4" y="66">22R</text>
<text x="97.8" y="68.3">100n</text>
<text x="108.5" y="67">SEL</text>
<text x="108.5" y="69.6">GND</text>
<text x="116.6" y="67">DAT</text>
<text x="178.1" y="69.6">MICBIAS</text>
<text x="199.2" y="69.6">SDOUT</text>
<text x="209.4" y="68.5">R30</text>
<text x="209.4" y="71.1">R31</text>
<text x="218.5" y="68.5">22R</text>
<text x="218.5" y="71.1">22R</text>
<text x="71.7" y="72.1">+3V3A</text>
<text x="78.7" y="75.9">MSM261DDB019</text>
<text x="84.9" y="73.4">M4</text>
<text x="100.8" y="77.2">GND</text>
<text x="161.9" y="73.6">R25</text>
<text x="170.3" y="73.6">33R</text>
<text x="178.1" y="77.2">IN1P_GPI1</text>
<text x="178.1" y="74.6">IN1M_GPO1</text>
<text x="199.3" y="72.1">FSYNC</text>
<text x="200.4" y="74.6">BCLK</text>
<text x="209.4" y="73.6">R32</text>
<text x="218.5" y="73.6">22R</text>
<text x="229.8" y="77.2">+3V3</text>
<text x="69.9" y="83.5">100n</text>
<text x="69.9" y="81">C42</text>
<text x="80.5" y="82.3">SEL</text>
<text x="80.5" y="79.7">VDD</text>
<text x="88.4" y="79.7">CLK</text>
<text x="88.7" y="82.3">DAT</text>
<text x="97" y="81.2">R6</text>
<text x="105.5" y="81.2">22R</text>
<text x="161.9" y="78.7">R26</text>
<text x="161.9" y="83.8">R27</text>
<text x="170.3" y="78.7">33R</text>
<text x="170.3" y="83.8">33R</text>
<text x="178.1" y="82.3">IN2P_GPI2</text>
<text x="178.1" y="79.7">IN2M_GPO2</text>
<text x="193.4" y="79.7">ADDR0_SCLK</text>
<text x="193.6" y="82.3">ADDR1_MISO</text>
<text x="80.5" y="84.8">GND</text>
<text x="99.7" y="84.8">+3V3A</text>
<text x="106.6" y="88.6">MSM261DDB019</text>
<text x="112.9" y="86.1">M5</text>
<text x="170.3" y="88.9">33R</text>
<text x="178.1" y="87.3">IN3P_GPI3</text>
<text x="178.1" y="84.8">IN3M_GPO3</text>
<text x="178.1" y="89.9">IN4M_GPO4</text>
<text x="196.2" y="87.3">SCL_MOSI</text>
<text x="197.1" y="89.9">SDA_SSZ</text>
<text x="225.3" y="89.9">GND</text>
<text x="235" y="89.9">10k</text>
<text x="235" y="87.3">R33</text>
<text x="72.9" y="92.4">GND</text>
<text x="97.8" y="93.7">C51</text>
<text x="108.5" y="95">SEL</text>
<text x="108.5" y="92.4">VDD</text>
<text x="116.4" y="92.4">CLK</text>
<text x="116.6" y="95">DAT</text>
<text x="124.3" y="93.9">R15</text>
<text x="133.4" y="93.9">22R</text>
<text x="178.1" y="92.4">IN4P_GPI4</text>
<text x="198.9" y="95">SHDNZ</text>
<text x="71.7" y="100">+3V3A</text>
<text x="84.9" y="101.3">M6</text>
<text x="97.8" y="96.2">100n</text>
<text x="108.5" y="97.5">GND</text>
<text x="199.6" y="100">GPIO1</text>
<text x="78.7" y="103.8">MSM261DDB019</text>
<text x="80.5" y="107.7">VDD</text>
<text x="88.4" y="107.7">CLK</text>
<text x="100.8" y="105.1">GND</text>
<text x="69.9" y="111.5">100n</text>
<text x="69.9" y="108.9">C43</text>
<text x="80.5" y="110.2">SEL</text>
<text x="80.5" y="112.7">GND</text>
<text x="88.7" y="110.2">DAT</text>
<text x="97" y="109.2">R7</text>
<text x="99.7" y="112.7">+3V3A</text>
<text x="105.5" y="109.2">22R</text>
<text x="106.6" y="116.5">MSM261DDB019</text>
<text x="112.9" y="114">M7</text>
<text x="335.2" y="115.3">+3V3 +3V3A</text>
<text x="341" y="115.3">+3V3A</text>
<text x="375.8" y="119.1">+3V3</text>
<text x="388" y="119.1">+3V3A</text>
<text x="72.9" y="120.4">GND</text>
<text x="97.8" y="124.2">100n</text>
<text x="97.8" y="121.6">C52</text>
<text x="108.5" y="122.9">SEL</text>
<text x="108.5" y="125.4">GND</text>
<text x="108.5" y="120.4">VDD</text>
<text x="116.4" y="120.4">CLK</text>
<text x="116.6" y="122.9">DAT</text>
<text x="124.3" y="121.9">R16</text>
<text x="133.4" y="121.9">22R</text>
<text x="349.5" y="122.9">AVDD</text>
<text x="349.5" y="125.4">IOVDD</text>
<text x="71.7" y="128">+3V3A</text>
<text x="78.7" y="131.8">MSM261DDB019</text>
<text x="84.9" y="129.2">M8</text>
<text x="349.5" y="128">AREG</text>
<text x="349.5" y="130.5">VREF</text>
<text x="382.3" y="131.8">100n</text>
<text x="382.3" y="129.2">C63</text>
<text x="395" y="131.8">100n</text>
<text x="395" y="129.2">C65</text>
<text x="69.9" y="136.9">C44</text>
<text x="80.5" y="135.6">VDD</text>
<text x="88.4" y="135.6">CLK</text>
<text x="97" y="137.1">R8</text>
<text x="100.8" y="133.1">GND</text>
<text x="105.5" y="137.1">22R</text>
<text x="309.9" y="135.6">C57</text>
<text x="321.3" y="135.6">C59</text>
<text x="334" y="135.6">C61</text>
<text x="349.5" y="135.6">AVSS</text>
<text x="349.5" y="133.1">DREG</text>
<text x="69.9" y="139.4">100n</text>
<text x="80.5" y="138.1">SEL</text>
<text x="80.5" y="140.7">GND</text>
<text x="88.7" y="138.1">DAT</text>
<text x="99.7" y="140.7">+3V3A</text>
<text x="112.9" y="141.9">M9</text>
<text x="309.9" y="138.1">2.2u</text>
<text x="321.3" y="138.1">100n</text>
<text x="334" y="138.1">2.2u</text>
<text x="349.5" y="138.1">EPAD</text>
<text x="376.4" y="141.9">GND</text>
<text x="389.1" y="141.9">GND</text>
<text x="72.9" y="148.3">GND</text>
<text x="97.8" y="149.6">C53</text>
<text x="106.6" y="144.5">MSM261DDB019</text>
<text x="108.5" y="148.3">VDD</text>
<text x="116.4" y="148.3">CLK</text>
<text x="124.3" y="149.8">R17</text>
<text x="133.4" y="149.8">22R</text>
<text x="304" y="148.3">GND</text>
<text x="315.5" y="148.3">GND</text>
<text x="328.2" y="148.3">GND</text>
<text x="342.1" y="148.3">GND</text>
<text x="71.7" y="155.9">+3V3A</text>
<text x="97.8" y="152.1">100n</text>
<text x="108.5" y="150.8">SEL</text>
<text x="108.5" y="153.4">GND</text>
<text x="116.6" y="150.8">DAT</text>
<text x="78.7" y="159.7">MSM261DDB019</text>
<text x="84.3" y="157.2">M10</text>
<text x="100.8" y="161">GND</text>
<text x="335.2" y="157.2">+3V3 +3V3A</text>
<text x="341" y="157.2">+3V3A</text>
<text x="69.9" y="167.3">100n</text>
<text x="69.9" y="164.8">C45</text>
<text x="80.5" y="166.1">SEL</text>
<text x="80.5" y="163.5">VDD</text>
<text x="88.4" y="163.5">CLK</text>
<text x="88.7" y="166.1">DAT</text>
<text x="97" y="165.1">R9</text>
<text x="105.5" y="165.1">22R</text>
<text x="349.5" y="164.8">AVDD</text>
<text x="349.5" y="167.3">IOVDD</text>
<text x="375.8" y="163.5">+3V3</text>
<text x="388" y="163.5">+3V3A</text>
<text x="80.5" y="168.6">GND</text>
<text x="99.7" y="168.6">+3V3A</text>
<text x="106.6" y="172.4">MSM261DDB019</text>
<text x="112.3" y="169.9">M11</text>
<text x="211.4" y="173.9">R29</text>
<text x="349.5" y="169.9">AREG</text>
<text x="349.5" y="172.4">VREF</text>
<text x="382.3" y="173.7">C64</text>
<text x="395" y="173.7">C66</text>
<text x="72.9" y="176.2">GND</text>
<text x="97.8" y="177.5">C54</text>
<text x="108.5" y="178.8">SEL</text>
<text x="108.5" y="176.2">VDD</text>
<text x="116.4" y="176.2">CLK</text>
<text x="116.6" y="178.8">DAT</text>
<text x="124.3" y="177.8">R18</text>
<text x="133.4" y="177.8">22R</text>
<text x="178.1" y="176.2">MICBIAS</text>
<text x="199.2" y="176.2">SDOUT</text>
<text x="199.3" y="178.8">FSYNC</text>
<text x="211.4" y="176.2">22R</text>
<text x="224.7" y="178.8">+3V3</text>
<text x="309.9" y="177.5">C58</text>
<text x="321.3" y="177.5">C60</text>
<text x="334" y="177.5">C62</text>
<text x="349.5" y="177.5">AVSS</text>
<text x="349.5" y="175">DREG</text>
<text x="382.3" y="176.2">100n</text>
<text x="395" y="176.2">100n</text>
<text x="71.7" y="183.9">+3V3A</text>
<text x="84.3" y="185.1">M12</text>
<text x="97.8" y="180">100n</text>
<text x="108.5" y="181.3">GND</text>
<text x="159.9" y="185.4">R22</text>
<text x="159.9" y="180.3">R21</text>
<text x="169" y="185.4">22R</text>
<text x="169" y="180.3">22R</text>
<text x="178.1" y="183.9">IN1P_GPI1</text>
<text x="178.1" y="181.3">IN1M_GPO1</text>
<text x="200.4" y="181.3">BCLK</text>
<text x="229.8" y="183.9">+3V3</text>
<text x="309.9" y="180">2.2u</text>
<text x="321.3" y="180">100n</text>
<text x="334" y="180">2.2u</text>
<text x="349.5" y="180">EPAD</text>
<text x="78.7" y="187.7">MSM261DDB019</text>
<text x="80.5" y="191.5">VDD</text>
<text x="88.4" y="191.5">CLK</text>
<text x="100.8" y="188.9">GND</text>
<text x="159.9" y="190.5">R23</text>
<text x="169" y="190.5">22R</text>
<text x="178.1" y="188.9">IN2P_GPI2</text>
<text x="178.1" y="186.4">IN2M_GPO2</text>
<text x="178.1" y="191.5">IN3M_GPO3</text>
<text x="193.4" y="186.4">ADDR0_SCLK</text>
<text x="193.6" y="188.9">ADDR1_MISO</text>
<text x="304" y="190.2">GND</text>
<text x="315.5" y="190.2">GND</text>
<text x="328.2" y="190.2">GND</text>
<text x="342.1" y="190.2">GND</text>
<text x="376.4" y="186.4">GND</text>
<text x="389.1" y="186.4">GND</text>
<text x="69.9" y="195.3">100n</text>
<text x="69.9" y="192.7">C46</text>
<text x="80.5" y="194">SEL</text>
<text x="80.5" y="196.6">GND</text>
<text x="88.7" y="194">DAT</text>
<text x="96.4" y="193">R10</text>
<text x="99.7" y="196.6">+3V3A</text>
<text x="105.5" y="193">22R</text>
<text x="112.3" y="197.8">M13</text>
<text x="159.9" y="195.5">R24</text>
<text x="169" y="195.5">22R</text>
<text x="178.1" y="194">IN3P_GPI3</text>
<text x="178.1" y="196.6">IN4M_GPO4</text>
<text x="196.2" y="194">SCL_MOSI</text>
<text x="197.1" y="196.6">SDA_SSZ</text>
<text x="225.3" y="196.6">GND</text>
<text x="235" y="196.6">10k</text>
<text x="235" y="194">R34</text>
<text x="106.6" y="200.4">MSM261DDB019</text>
<text x="178.1" y="199.1">IN4P_GPI4</text>
<text x="198.9" y="201.6">SHDNZ</text>
<text x="72.9" y="204.2">GND</text>
<text x="97.8" y="208">100n</text>
<text x="97.8" y="205.4">C55</text>
<text x="108.5" y="206.7">SEL</text>
<text x="108.5" y="209.3">GND</text>
<text x="108.5" y="204.2">VDD</text>
<text x="116.4" y="204.2">CLK</text>
<text x="116.6" y="206.7">DAT</text>
<text x="124.3" y="205.7">R19</text>
<text x="133.4" y="205.7">22R</text>
<text x="199.6" y="206.7">GPIO1</text>
<text x="71.7" y="211.8">+3V3A</text>
<text x="78.7" y="215.6">MSM261DDB019</text>
<text x="84.3" y="213.1">M14</text>
<text x="69.9" y="220.7">C47</text>
<text x="80.5" y="222">SEL</text>
<text x="80.5" y="219.4">VDD</text>
<text x="88.4" y="219.4">CLK</text>
<text x="88.7" y="222">DAT</text>
<text x="96.4" y="220.9">R11</text>
<text x="100.8" y="216.9">GND</text>
<text x="105.5" y="220.9">22R</text>
<text x="69.9" y="223.2">100n</text>
<text x="80.5" y="224.5">GND</text>
<text x="99.7" y="224.5">+3V3A</text>
<text x="112.3" y="225.8">M15</text>
<text x="72.9" y="232.1">GND</text>
<text x="97.8" y="233.4">C56</text>
<text x="106.6" y="228.3">MSM261DDB019</text>
<text x="108.5" y="232.1">VDD</text>
<text x="116.4" y="232.1">CLK</text>
<text x="124.3" y="233.6">R20</text>
<text x="133.4" y="233.6">22R</text>
<text x="71.7" y="239.7">+3V3A</text>
<text x="97.8" y="235.9">100n</text>
<text x="108.5" y="234.7">SEL</text>
<text x="108.5" y="237.2">GND</text>
<text x="116.6" y="234.7">DAT</text>
<text x="78.7" y="243.5">MSM261DDB019</text>
<text x="84.3" y="241">M16</text>
<text x="100.8" y="244.8">GND</text>
<text x="69.9" y="251.2">100n</text>
<text x="69.9" y="248.6">C48</text>
<text x="80.5" y="249.9">SEL</text>
<text x="80.5" y="247.4">VDD</text>
<text x="88.4" y="247.4">CLK</text>
<text x="88.7" y="249.9">DAT</text>
<text x="96.4" y="248.9">R12</text>
<text x="105.5" y="248.9">22R</text>
<text x="80.5" y="252.4">GND</text>
<text x="72.9" y="260.1">GND</text>
</g>
<g font-size="1.3" fill="#a90000">
<text x="106" y="35.5">5</text>
<text x="121.2" y="35.5">4</text>
<text x="106" y="38.1">2</text>
<text x="106" y="40.6">3</text>
<text x="121.2" y="38.1">1</text>
<text x="78" y="53.3">2</text>
<text x="78" y="50.8">5</text>
<text x="93.3" y="53.3">1</text>
<text x="93.3" y="50.8">4</text>
<text x="78" y="55.9">3</text>
<text x="106" y="63.5">5</text>
<text x="121.2" y="63.5">4</text>
<text x="106" y="66">2</text>
<text x="106" y="68.6">3</text>
<text x="121.2" y="66">1</text>
<text x="175.8" y="68.6">5</text>
<text x="205.7" y="68.6">21</text>
<text x="205.7" y="71.1">23</text>
<text x="175.8" y="76.2">6</text>
<text x="175.8" y="73.6">7</text>
<text x="205.7" y="73.6">22</text>
<text x="78" y="81.3">2</text>
<text x="78" y="83.8">3</text>
<text x="78" y="78.7">5</text>
<text x="93.3" y="81.3">1</text>
<text x="93.3" y="78.7">4</text>
<text x="175.2" y="83.8">11</text>
<text x="175.8" y="81.3">8</text>
<text x="175.8" y="78.7">9</text>
<text x="205.7" y="81.3">15</text>
<text x="205.7" y="78.7">16</text>
<text x="175.2" y="86.3">10</text>
<text x="175.2" y="88.9">13</text>
<text x="205.7" y="86.3">17</text>
<text x="205.7" y="88.9">18</text>
<text x="106" y="94">2</text>
<text x="106" y="91.4">5</text>
<text x="121.2" y="94">1</text>
<text x="121.2" y="91.4">4</text>
<text x="175.2" y="91.4">12</text>
<text x="205.7" y="94">14</text>
<text x="106" y="96.5">3</text>
<text x="205.7" y="99">20</text>
<text x="78" y="106.7">5</text>
<text x="93.3" y="106.7">4</text>
<text x="78" y="109.2">2</text>
<text x="78" y="111.7">3</text>
<text x="93.3" y="109.2">1</text>
<text x="106" y="119.4">5</text>
<text x="121.2" y="119.4">4</text>
<text x="106" y="121.9">2</text>
<text x="106" y="124.4">3</text>
<text x="121.2" y="121.9">1</text>
<text x="346.7" y="124.4">19</text>
<text x="347.3" y="121.9">1</text>
<text x="347.3" y="127">2</text>
<text x="347.3" y="129.5">3</text>
<text x="78" y="137.1">2</text>
<text x="78" y="134.6">5</text>
<text x="93.3" y="137.1">1</text>
<text x="93.3" y="134.6">4</text>
<text x="346.7" y="132.1">24</text>
<text x="346.7" y="137.1">25</text>
<text x="347.3" y="134.6">4</text>
<text x="78" y="139.7">3</text>
<text x="106" y="149.8">2</text>
<text x="106" y="147.3">5</text>
<text x="121.2" y="149.8">1</text>
<text x="121.2" y="147.3">4</text>
<text x="106" y="152.4">3</text>
<text x="78" y="165.1">2</text>
<text x="78" y="167.6">3</text>
<text x="78" y="162.5">5</text>
<text x="93.3" y="165.1">1</text>
<text x="93.3" y="162.5">4</text>
<text x="346.7" y="166.3">19</text>
<text x="347.3" y="163.8">1</text>
<text x="346.7" y="174">24</text>
<text x="347.3" y="168.9">2</text>
<text x="347.3" y="171.4">3</text>
<text x="106" y="177.8">2</text>
<text x="106" y="175.2">5</text>
<text x="121.2" y="177.8">1</text>
<text x="121.2" y="175.2">4</text>
<text x="175.8" y="175.2">5</text>
<text x="205.7" y="175.2">21</text>
<text x="205.7" y="177.8">23</text>
<text x="346.7" y="179">25</text>
<text x="347.3" y="176.5">4</text>
<text x="106" y="180.3">3</text>
<text x="175.8" y="182.9">6</text>
<text x="175.8" y="180.3">7</text>
<text x="175.8" y="185.4">9</text>
<text x="205.7" y="185.4">16</text>
<text x="205.7" y="180.3">22</text>
<text x="78" y="190.5">5</text>
<text x="93.3" y="190.5">4</text>
<text x="175.2" y="190.5">11</text>
<text x="175.8" y="187.9">8</text>
<text x="205.7" y="187.9">15</text>
<text x="78" y="193">2</text>
<text x="78" y="195.6">3</text>
<text x="93.3" y="193">1</text>
<text x="175.2" y="193">10</text>
<text x="175.2" y="195.6">13</text>
<text x="205.7" y="193">17</text>
<text x="205.7" y="195.6">18</text>
<text x="106" y="203.2">5</text>
<text x="121.2" y="203.2">4</text>
<text x="175.2" y="198.1">12</text>
<text x="205.7" y="200.6">14</text>
<text x="106" y="205.7">2</text>
<text x="106" y="208.3">3</text>
<text x="121.2" y="205.7">1</text>
<text x="205.7" y="205.7">20</text>
<text x="78" y="221">2</text>
<text x="78" y="218.4">5</text>
<text x="93.3" y="221">1</text>
<text x="93.3" y="218.4">4</text>
<text x="78" y="223.5">3</text>
<text x="106" y="233.7">2</text>
<text x="106" y="231.1">5</text>
<text x="121.2" y="233.7">1</text>
<text x="121.2" y="231.1">4</text>
<text x="106" y="236.2">3</text>
<text x="78" y="248.9">2</text>
<text x="78" y="251.4">3</text>
<text x="78" y="246.4">5</text>
<text x="93.3" y="248.9">1</text>
<text x="93.3" y="246.4">4</text>
</g>
<g font-size="1.3" fill="#0f0f0f">
<text x="144.8" y="35.4">CH1_CLK</text>
<text x="144.8" y="38">CH1_DAT</text>
<text x="225.9" y="68.5">SAI_SD</text>
<text x="226" y="71">SAI_FS</text>
<text x="224.6" y="73.5">SAI_SCK</text>
<text x="152.4" y="83.7">CH3_CLK</text>
<text x="152.4" y="78.6">CH2_CLK</text>
<text x="152.4" y="81.2">CH2_DAT</text>
<text x="152.4" y="86.2">CH3_DAT</text>
<text x="152.4" y="88.8">CH4_CLKR28</text>
<text x="218.5" y="88.8">SDA</text>
<text x="218.5" y="86.2">SCL</text>
<text x="152.4" y="91.3">CH4_DAT</text>
<text x="147.3" y="165">CH5_DAT</text>
<text x="147.3" y="162.4">CH5_CLK</text>
<text x="215.9" y="177.7">SAI_FS</text>
<text x="148.6" y="185.3">CH6_CLK</text>
<text x="214.4" y="180.2">SAI_SCK</text>
<text x="148.6" y="190.4">CH7_CLK</text>
<text x="148.6" y="187.8">CH6_DAT</text>
<text x="148.6" y="198">CH8_DAT</text>
<text x="148.6" y="195.5">CH8_CLK</text>
<text x="148.6" y="192.9">CH7_DAT</text>
<text x="218.5" y="195.5">SDA</text>
<text x="218.5" y="192.9">SCL</text>
<text x="375.9" y="231">SDA</text>
<text x="375.9" y="228.5">SCL</text>
<text x="375.9" y="242.4">SAI_FS</text>
<text x="375.9" y="245">SAI_SCK</text>
<text x="375.9" y="247.5">SAI_SD</text>
</g>
<g font-size="1.3" fill="#ff0016">
<text x="170.2" y="50.5">Place</text>
<text x="176.6" y="50.5">all</text>
<text x="180.2" y="50.5">33R</text>
<text x="185.1" y="50.5">near</text>
<text x="190.4" y="50.5">source</text>
</g>
<g font-size="1.3" fill="#0000c2">
<text x="206.5" y="64.7">also</text>
<text x="207.7" y="62.7">configure</text>
<text x="211.7" y="64.7">configure</text>
<text x="217.7" y="62.7">GPIO_CFG[3:0]</text>
<text x="221.8" y="64.7">this</text>
<text x="226.4" y="64.7">one</text>
<text x="231" y="64.7">as</text>
<text x="232.7" y="62.7">to</text>
<text x="234.3" y="64.7">master</text>
<text x="235.7" y="62.7">11d</text>
<text x="150.7" y="203.2">all</text>
<text x="154.3" y="203.2">these</text>
<text x="160.6" y="203.2">should</text>
<text x="168" y="203.2">be</text>
<text x="171.4" y="203.2">50Z</text>
</g>
<g font-size="1.3" fill="#725600">
<text x="236.4" y="95">SHDNZ</text>
<text x="236.4" y="201.6">SHDNZ</text>
<text x="391.4" y="229.6">SCL</text>
<text x="391.4" y="232.1">SDA</text>
<text x="391.4" y="243.5">SAI_FS</text>
<text x="391.4" y="248.6">SAI_SD</text>
<text x="391.4" y="246.1">SAI_SCK</text>
</g>
</svg>
